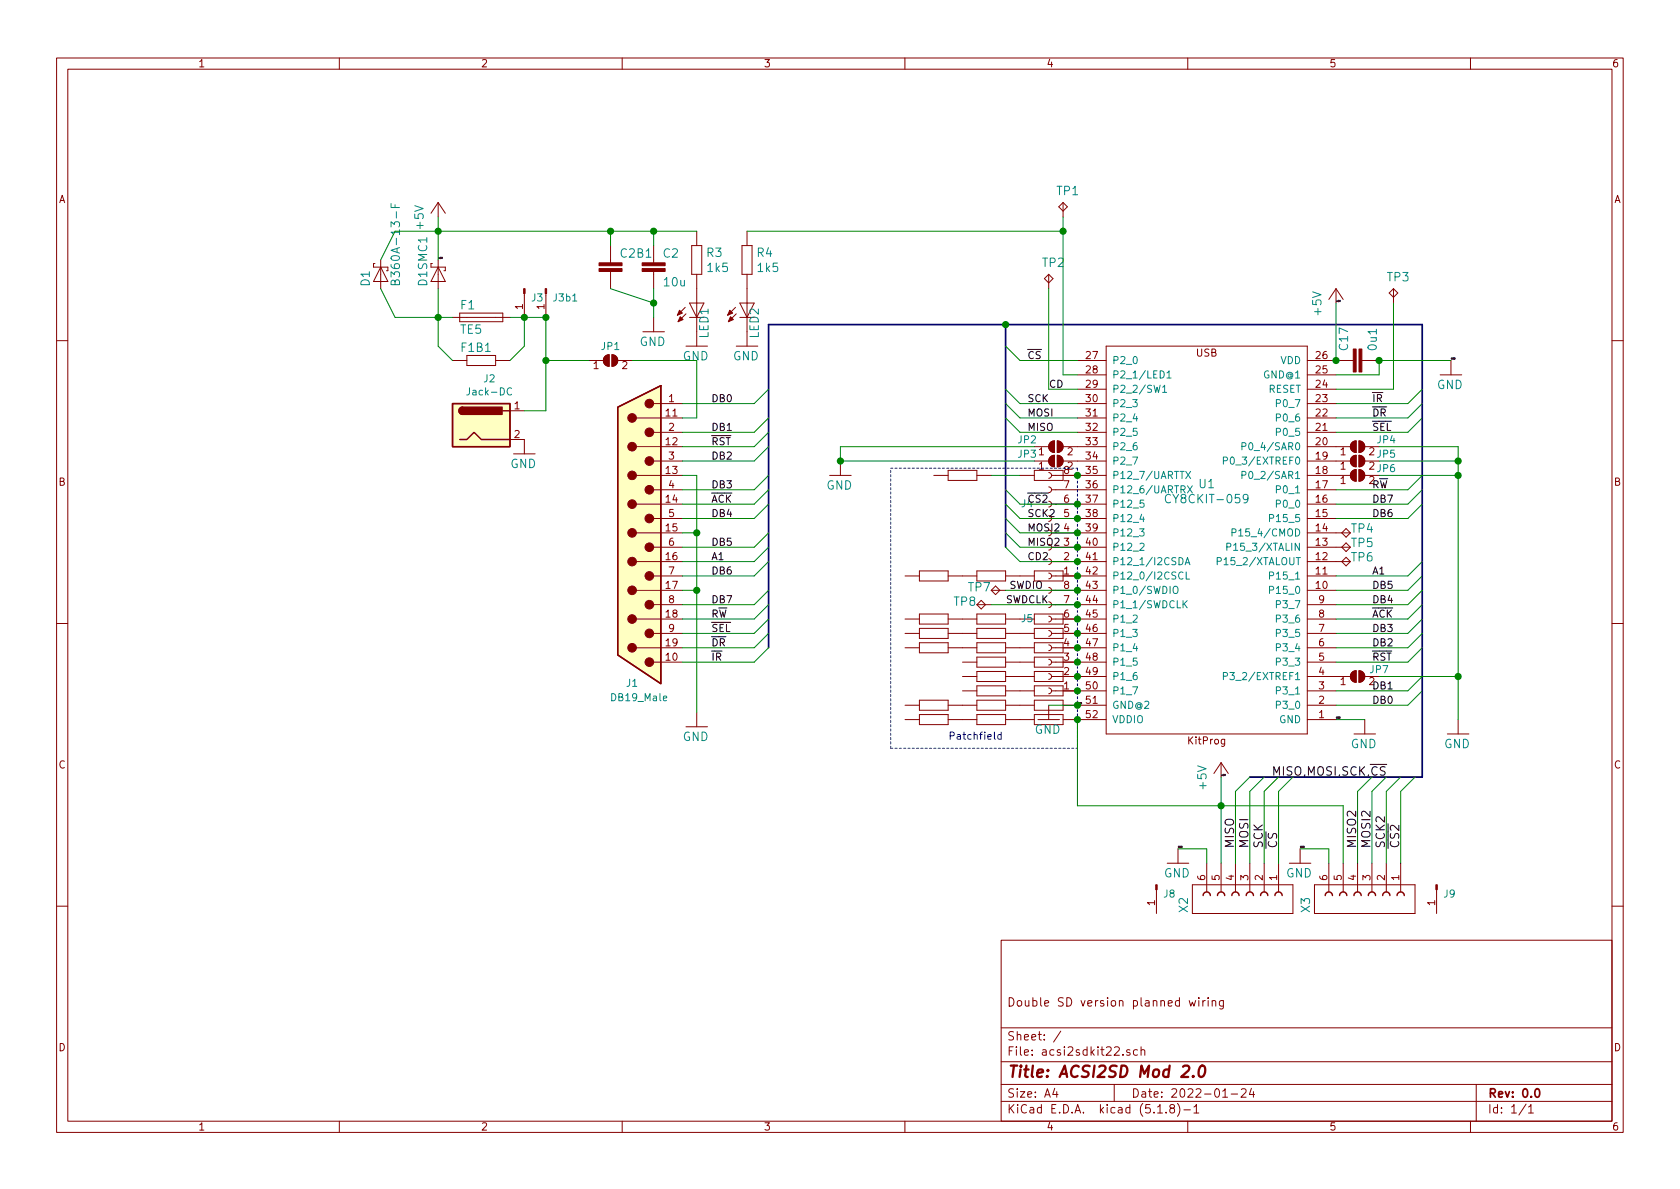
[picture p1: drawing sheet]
<svg xmlns="http://www.w3.org/2000/svg" width="297mm" height="210mm" viewBox="0 0 297 210" stroke-linecap="round" stroke-linejoin="round" font-family="sans-serif">
<g fill="none" stroke="#840000" stroke-width=".18">
<path d="M10 10.3h277v189.9h-277zM12 12.2h273v186.1h-273zM60 10.3v1.9M110 10.3v1.9M160 10.3v1.9M210 10.3v1.9M260 10.3v1.9M77.5 35.8v2.5M77.5 35.8l-1.3 1.9M77.5 35.8l1.2 1.9M187.2 36.6l.8-.8 .7 .8-.7 .7zM188 35.8v2.5"/>
<path d="M66.3 46.6h-.3v.6h2.6M67.3 47.2l1.3 2.6h-2.6zM67.3 46v5M68.3 47.9h.3M76.2 47.2h2.5v.7h-.2M76.2 46.6h.3M77.5 47.2l1.2 2.6h-2.5zM77.5 46v5M80 56.1h10.2M81.3 55.4h7.6v1.5h-7.6zM92.7 51.9v4.2M96.5 51.9v4.2"/>
<path d="M107.9 43.4v3.1M107.9 48v3M113.7 58.7h3.8M115.6 43.4v3.1M115.6 48v3M115.6 56.1v2.6M121.2 54.4l-1.4 1.3M121.3 55.5l-1.4 1.4M121.9 56.1h1.3M121.9 53.6h2.6l-1.3 2.5zM122.3 43.4h1.8v5.1h-1.8zM123.2 40.9v2.5"/>
<path d="M123.2 48.5v7.6M123.2 58.7v2.5M130 54.4l-1.3 1.3M130.2 55.5l-1.4 1.4M130.8 56.1h1.3M130.8 53.6h2.5l-1.2 2.5zM131.2 43.4h1.8v5.1h-1.8zM132.1 40.9v2.5M132.1 48.5v7.6M132.1 58.7v2.5M184.7 49.3l.7-.8 .8 .8-.8 .7zM185.4 48.5v2.5"/>
<path d="M236.2 51l-1.3 2M236.2 51l1.3 2M236.2 51v2.6M245.6 51.8l.8-.8 .7 .8-.7 .8zM246.4 51v2.6M10 60.2h2M80 63.7h2.5M82.5 62.9h5.1v1.7h-5.1zM87.6 63.7h2.6M90.2 77.7h2.5v2.6M90.2 72.6h2.5M104.1 63.7h2.6"/>
<path d="M107 63l.7-.3v2.1a1.02 1.02 0 0 1-1-.7 1.02 1.02 0 0 1 .3-1.1zM108.2 62.7a1.02 1.02 0 0 1 1 1 1.02 1.02 0 0 1-1 1.1zM109.2 63.7h2.6M112.5 79h8.1M112.5 73.9h8.1M115.6 76.4h5M115.6 71.4h5M121.3 61.2h3.8M130.2 61.2h3.8M182.9 79h2.5M185.8 78.2l.6-.2v2a1.02 1.02 0 0 1-.9-.7 1.02 1.02 0 0 1 .3-1.1zM186.9 78a1.02 1.02 0 0 1 1.1 1 1.02 1.02 0 0 1-1.1 1z"/>
<path d="M188 79h7.6M190.5 63.7h5.1M190.5 66.3h5.1M190.5 76.4h5.1M190.5 73.9h5.1M190.5 71.4h5.1M190.5 68.8h5.1M195.6 61.2h35.5v68.6h-35.5zM231.1 63.7h8.2M231.1 66.3h5.1M231.1 79h7.7M231.1 76.4h5.1"/>
<path d="M231.1 73.9h5.1M231.1 71.4h5.1M231.1 68.8h5.1M239 78.3l.4-.3h.4v2a1.03 1.03 0 0 1-.9-.6 1.03 1.03 0 0 1 .1-1.1zM240.3 78a1.02 1.02 0 0 1 1 1 1.02 1.02 0 0 1-1 1zM240.8 63.7h3M241.3 79h2.5M254.6 66.3h3.8M256.5 63.7v2.6M285 60.2h2M90.8 80.3h3.8M112.5 84.1h8.1"/>
<path d="M112.5 89.1h8.1M112.5 99.3h8.1M112.5 94.2h8.1M115.6 86.6h5M115.6 96.8h5M115.6 91.7h5M115.6 81.5h5M146.7 84.1h3.8M148.6 81.5v2.6M165.1 84.1h2.5M167.6 83.2h5.1v1.8h-5.1zM172.7 84.1h2.6"/>
<path d="M180.3 84.1h2.6M182.9 83.2h5.1v1.8h-5.1zM182.9 81.5h2.5M185.4 83.6l.4 .1 .1 .3-.1 .4-.4 .2M185.4 86.1l.4 .1 .1 .3-.1 .4-.4 .2M185.4 88.6l.4 .2 .1 .2-.1 .5-.4 .2M185.4 91.2l.4 .1 .1 .3-.1 .4-.4 .2M185.4 93.7l.4 .1 .1 .3-.1 .5-.4 .1M185.4 96.3l.4 .1 .1 .3-.1 .4-.4 .2M185.4 98.8l.4 .1 .1 .3-.1 .4-.4 .2M185.8 80.7l.6-.2v2a1.02 1.02 0 0 1-.9-.6 1.02 1.02 0 0 1 .3-1.2zM185.9 84.1h9.7"/>
<path d="M185.9 86.6h9.7M185.9 89.1h9.7M185.9 99.3h9.7M186.7 96.8h8.9M186.7 94.2h8.9M186.7 91.7h8.9M186.9 80.5a1.02 1.02 0 0 1 1.1 1 1.02 1.02 0 0 1-1.1 1zM188 81.5h7.6M231.1 84.1h7.7M231.1 86.6h5.1M231.1 89.1h5.1M231.1 99.3h7.7"/>
<path d="M231.1 96.8h7.7M231.1 94.2h7.7M231.1 91.7h5.1M231.1 81.5h7.7M237.2 94.2l.8-.7 .8 .7-.8 .8zM237.2 99.3l.8-.8 .8 .8-.8 .8zM237.2 96.8l.8-.8 .8 .8-.8 .7zM239 80.9l.4-.3 .4-.1v2a1.03 1.03 0 0 1-.9-.5 1.03 1.03 0 0 1 .1-1.1zM239 83.4l.4-.3h.4v2a1.03 1.03 0 0 1-.9-.6 1.03 1.03 0 0 1 .1-1.1zM240.3 80.5a1.02 1.02 0 0 1 1 1 1.02 1.02 0 0 1-1 1zM240.3 83.1a1.02 1.02 0 0 1 1 1 1.02 1.02 0 0 1-1 1zM241.3 84.1h2.5"/>
<path d="M241.3 81.5h2.5M10 110.3h2M112.5 114.5h8.1M112.5 109.5h8.1M112.5 104.4h8.1M115.6 117.1h5M115.6 112h5M115.6 101.8h5M115.6 106.9h5M160 114.5h2.6M160 112h2.6M160 109.5h2.6"/>
<path d="M160 101.8h2.6M162.6 101h5v1.7h-5zM162.6 108.6h5v1.8h-5zM162.6 111.1h5v1.8h-5zM162.6 113.7h5v1.7h-5zM167.6 114.5h5.1M167.6 112h5.1M167.6 109.5h5.1M167.6 101.8h5.1M170.2 119.6h2.5M170.2 117.1h2.5M172.7 101h5.1v1.7h-5.1z"/>
<path d="M172.7 108.6h5.1v1.8h-5.1zM172.7 111.1h5.1v1.8h-5.1zM172.7 113.7h5.1v1.7h-5.1zM172.7 116.2h5.1v1.8h-5.1zM172.7 118.7h5.1v1.8h-5.1zM172.7 106.9h2.6M173.5 106.2l.7 .7-.7 .8-.8-.8zM175.3 104.4h2.5M175.3 104.4l.7-.8 .8 .8-.8 .8zM177.8 114.5h5.1M177.8 119.6h5.1M177.8 117.1h5.1"/>
<path d="M177.8 112h5.1M177.8 109.5h2.5M177.8 101.8h5.1M182.9 113.7h5.1v1.7h-5.1zM182.9 118.7h5.1v1.8h-5.1zM182.9 116.2h5.1v1.8h-5.1zM182.9 111.1h5.1v1.8h-5.1zM182.9 108.6h5.1v1.8h-5.1M182.9 101h5.1v1.7h-5.1zM185.4 103.9l.4 .1 .1 .3-.1 .4-.4 .2M185.4 106.4l.4 .1 .1 .3-.1 .5-.4 .1M185.4 109l.4 .1 .1 .3-.1 .4-.4 .2"/>
<path d="M185.4 111.5l.4 .1 .1 .3-.1 .4-.4 .2M185.4 114l.4 .2 .1 .2-.1 .5-.4 .2M185.4 116.6l.4 .1 .1 .3-.1 .4-.4 .2M185.4 119.1l.4 .1 .1 .3-.1 .5-.4 .1M185.4 101.3l.4 .2 .1 .2-.1 .5-.4 .2M185.9 114.5h9.7M185.9 119.6h9.7M185.9 117.1h9.7M185.9 112h9.7M185.9 109.5h9.7M185.9 101.8h9.7M185.9 104.4h9.7"/>
<path d="M185.9 106.9h9.7M231.1 114.5h5.1M231.1 119.6h7.7M231.1 117.1h5.1M231.1 112h5.1M231.1 109.5h5.1M231.1 101.8h5.1M231.1 104.4h5.1M231.1 106.9h5.1M239 119l.4-.3 .4-.1v2a1.03 1.03 0 0 1-.9-.5 1.03 1.03 0 0 1 .1-1.1zM240.3 118.6a1.02 1.02 0 0 1 1 1 1.02 1.02 0 0 1-1 1zM241.3 119.6h2.5"/>
<path d="M285 110.3h2M121.3 128.5h3.8M123.2 126v2.5M160 124.7h2.6M160 127.2h2.6M162.6 123.8h5v1.8h-5zM162.6 126.4h5v1.7h-5zM167.6 124.7h5.1M167.6 127.2h5.1M170.2 122.2h2.5M172.7 121.3h5.1v1.8h-5.1zM172.7 123.8h5.1v1.8h-5.1z"/>
<path d="M172.7 126.4h5.1v1.7h-5.1zM177.8 124.7h5.1M177.8 122.2h5.1M177.8 127.2h5.1M182.9 123.8h5.1v1.8h-5.1zM182.9 121.3h5.1v1.8h-5.1zM182.9 126.4h5.1v1.7h-5.1zM183.5 127.2h3.8M185.4 121.7l.4 .1 .1 .3-.1 .4-.4 .2M185.4 124.7v2.5M185.9 122.2h9.7M188 124.7h7.6"/>
<path d="M188 127.2h7.6M215.9 134.9l-1.3 1.9M215.9 134.9l1.3 1.9M215.9 134.9v2.5M216.5 130.7v1l-.2 .3-.3-.1M216.5 130.8l-.3-.1-.3 .3 .1 .5h.5M231.1 124.7h5.1M231.1 122.2h5.1M231.1 127.2h5.1M239.4 129.8h3.8M241.3 127.2v2.6M255.9 129.8h3.8"/>
<path d="M257.8 127.2v2.6M204.5 157.3v4.2M206.4 152.6h3.8M208.3 150.1v2.5M210.8 156.5h17.8v5h-17.8zM213.4 152.6v5.1M215.9 152.6v5.1M218.4 152.6v5.1M221 152.6v5.1M223.5 152.6v5.1M226.1 152.6v5.1M228 152.6h3.8"/>
<path d="M229.9 150.1v2.5M232.4 156.5h17.8v5h-17.8zM234.9 152.6v5.1M237.5 152.6v5.1M240 152.6v5.1M242.6 152.6v5.1M245.1 152.6v5.1M247.6 152.6v5.1M254 157.3v4.2M10 160.2h2M177 166.3h108v32h-108zM210.3 176.9l.2 1 .3-.7 .3 .7 .3-1"/>
<path d="M212 176.4v.2M212 176.9v1M212.7 176.9v1M213.1 176.9l-.4 .3M213.6 176.4v.2M213.6 176.9v1M214.3 177.1l.2-.2 .4 .1 .1 .9M214.3 176.9v1M216.3 176.9v1.4l-.3 .1h-.3M216.3 177l-.4-.1-.3 .3 .1 .6 .2 .1 .4-.1M285 160.2h2M60 198.3v1.9"/>
<path d="M110 198.3v1.9M160 198.3v1.9M177 194.8h108M177 191.8h108M177 187.8h108M177 181.8h108M186.5 192.5l-.4 1h1M186.8 193v1M187.6 182.3l-1.3 2M197 191.8v3M198.6 186.5v.1M199.8 185.7a.37 .37 0 0 0-.6 .1l.1 .2 .5 .2v.1l-.2 .3-.4-.1"/>
<path d="M201.1 185.7l-.4-.1-.3 .3 .1 .6 .2 .1 .4-.1M201.8 185.7a.37 .37 0 0 1 .6 .1v.8M201.8 185.1v1.5M204.7 196.8h.8M206.2 196.7v.1M207.1 196l-.3-.3 .2-.3a.48 .48 0 0 1 .6 .1l-.1 .4a.52 .52 0 0 0-.6 .2 .52 .52 0 0 0 .1 .6l.4 .1 .2-.1 .1-.4-.3-.3M208.2 195.1a1.71 1.71 0 0 1 0 2.3M209.3 196.3h1.2M210 198.3v1.9M211.1 195.8l.4-.5v1.5M211.1 196.8h.9M216.2 194h.8"/>
<path d="M217.7 193.5h1.1M219.5 192.7l.2-.2h.3l.3 .2v.3v.2l-.9 .8h.9M221.3 192.5l-.4 1h.9M221.6 193v1M260 198.3v1.9M261 191.8v6.5M269.8 195.2l-1.2 2M270.3 195.8l.4-.5v1.5M270.3 196.8h.8"/>
</g>
<path d="M271.5 192.7l.2-.2a.81 .81 0 0 1 .6 .6 .81 .81 0 0 1-.3 .8l-.1 .1a.79 .79 0 0 1-.4-1.3z" fill="none" stroke="#840000" stroke-width=".3"/>
<path d="M209.2 188.6l.3-.2h.5l.2 .2 .1 .4-.2 .3-1.3 1.1h1.3M211 190.3l-.1 .1v-.1h.1l-.1 .1M212.2 188.6a.45 .45 0 0 1 .5-.2 .45 .45 0 0 1 .4 .4 1.15 1.15 0 0 1-.8 1.6l-.2-.1a1.55 1.55 0 0 1 .1-1.7z" fill="none" stroke="#840000" stroke-width=".41"/>
<g fill="#840000" stroke="#840000" stroke-width=".18">
<path d="M129 54.9l.5 .5-.8 .3z"/>
<path d="M129.2 56l.5 .5-.9 .4z"/>
<path d="M105.9 47.5h4.1v.5h-4.1z"/>
<path d="M105.9 46.5h4.1v.5h-4.1z"/>
<path d="M113.5 47.5h4.1v.5h-4.1z"/>
<path d="M113.5 46.5h4.1v.5h-4.1z"/>
<path d="M240.3 61.7h.5v4.1h-.5z"/>
<path d="M239.3 61.7h.5v4.1h-.5z"/>
<path d="M239 78.3l.4-.3h.4v2a1.03 1.03 0 0 1-.9-.6 1.03 1.03 0 0 1 .1-1.1z"/>
<path d="M240.3 78a1.02 1.02 0 0 1 1 1 1.02 1.02 0 0 1-1 1z"/>
<path d="M185.8 78.2l.6-.2v2a1.02 1.02 0 0 1-.9-.7 1.02 1.02 0 0 1 .3-1.1z"/>
<path d="M186.9 78a1.02 1.02 0 0 1 1.1 1 1.02 1.02 0 0 1-1.1 1z"/>
<path d="M92.6 51h.2v.9h-.2z"/>
<path d="M253.9 156.5h.2v.8h-.2z"/>
<path d="M204.3 156.5h.3v.8h-.3z"/>
<path d="M107 63l.7-.3v2.1a1.02 1.02 0 0 1-1-.7 1.02 1.02 0 0 1 .3-1.1z"/>
<path d="M108.2 62.7a1.02 1.02 0 0 1 1 1 1.02 1.02 0 0 1-1 1.1z"/>
<path d="M185.8 80.7l.6-.2v2a1.02 1.02 0 0 1-.9-.6 1.02 1.02 0 0 1 .3-1.2z"/>
<path d="M186.9 80.5a1.02 1.02 0 0 1 1.1 1 1.02 1.02 0 0 1-1.1 1z"/>
<path d="M120.1 54.9l.5 .5-.8 .3z"/>
<path d="M120.3 56l.5 .5-.9 .4z"/>
<path d="M239 80.9l.4-.3 .4-.1v2a1.03 1.03 0 0 1-.9-.5 1.03 1.03 0 0 1 .1-1.1z"/>
<path d="M240.3 80.5a1.02 1.02 0 0 1 1 1 1.02 1.02 0 0 1-1 1z"/>
<path d="M96.4 51h.2v.9h-.2z"/>
<path d="M239 119l.4-.3 .4-.1v2a1.03 1.03 0 0 1-.9-.5 1.03 1.03 0 0 1 .1-1.1z"/>
<path d="M240.3 118.6a1.02 1.02 0 0 1 1 1 1.02 1.02 0 0 1-1 1z"/>
<path d="M239 83.4l.4-.3h.4v2a1.03 1.03 0 0 1-.9-.6 1.03 1.03 0 0 1 .1-1.1z"/>
<path d="M240.3 83.1a1.02 1.02 0 0 1 1 1 1.02 1.02 0 0 1-1 1z"/>
<circle cx="114.8" cy="71.4" r=".76"/>
<circle cx="114.8" cy="76.4" r=".76"/>
<circle cx="114.8" cy="81.5" r=".76"/>
<circle cx="114.8" cy="86.6" r=".76"/>
<circle cx="114.8" cy="91.7" r=".76"/>
<circle cx="114.8" cy="96.8" r=".76"/>
<circle cx="114.8" cy="101.8" r=".76"/>
<circle cx="114.8" cy="106.9" r=".76"/>
<circle cx="114.8" cy="112" r=".76"/>
<circle cx="114.8" cy="117.1" r=".76"/>
<circle cx="111.8" cy="73.9" r=".76"/>
<circle cx="111.8" cy="79" r=".76"/>
<circle cx="111.8" cy="84.1" r=".76"/>
<circle cx="111.8" cy="89.1" r=".76"/>
<circle cx="111.8" cy="94.2" r=".76"/>
<circle cx="111.8" cy="99.3" r=".76"/>
<circle cx="111.8" cy="104.4" r=".76"/>
<circle cx="111.8" cy="109.5" r=".76"/>
<circle cx="111.8" cy="114.5" r=".76"/>
</g>
<g fill="none" stroke="#008484" stroke-width=".18">
<path d="M69.1 36v.7h1.5M69.8 36.2v.5M69.8 49.8a.4 .4 0 0 1 .4-.3 .4 .4 0 0 1 .4 .3v.5h-1.5v-.5l.2-.2h.4l.1 .2v.5M90.4 68.7a.6 .6 0 0 0-.8 .4 .6 .6 0 0 0 .6 .7l.2-.1M205.6 68.5l.3-.4v1.3M205.6 69.4h.7M206.3 65.9l.4-.3v1.2M206.3 66.8h.8M219.6 78.9l.6-.1v-.4l-.1-.1h-.5v1.2M201.5 93.5h.8l-.4 .5 .3 .1v.6l-.2 .1-.5-.1M201.5 96.2l.5-.1 .2 .1 .1 .2-.1 .2-.7 .7h.8M201.9 90.9l-.4 .9h.8"/>
<path d="M202.2 88.4h-.6l-.1 .6 .3-.1 .4 .1v.6l-.2 .1-.5-.1M207 87.6a.59 .59 0 0 0-.8 0 .59 .59 0 0 0-.2 .7 .56 .56 0 0 0 .3 .5 .56 .56 0 0 0 .7 0M209.5 99.9l.5-1.3 .4 1.3M209.7 83.4l.8 1.2M209.7 99.5h.6M210 85.9l.8 1.3M210.5 83.4l-.8 1.2M210.8 85.9l-.8 1.3M215.2 99.3l.6-.1 .2-.2-.1-.3-.2-.1h-.5v1.3M216.3 81.5l.6-.1 .1-.2v-.3l-.2-.1h-.5v1.3M216.9 96.7h.6l.1-.5-.2-.1h-.5v1.2M217.8 94.2l.7-.1v-.5l-.2-.1h-.5v1.3"/>
<path d="M219.6 84l.6-.1v-.4l-.1-.1h-.5v1.2M220.6 88.1v.1a.48 .48 0 0 1-.7 .1l-.1-.2 .1-.6a.48 .48 0 0 1 .7 .1 1.27 1.27 0 0 1-.2 1.2l-.5 .1M224.5 91.6l.6-.1v-.4l-.1-.1h-.5v1.2M207.5 103.9l.2-.2a.45 .45 0 0 1 .6 .4v.4l-.2 .4h-.5a1 1 0 0 1-.1-1zM209.2 101.3a.6 .6 0 0 0-.9 .4 .6 .6 0 0 0 .6 .7l.3-.1M209.4 106.8l.5 .7M209.7 101.1v1.3h.6M209.9 106.2l-.7 .8M216.3 119.6l.6-.1 .1-.2v-.3l-.2-.1h-.5v1.3M224.5 104.3l.6-.1v-.4l-.1-.1h-.5v1.2M224.5 101.8l.6-.1v-.4l-.1-.2h-.5v1.3"/>
</g>
<g fill="none" stroke="#840000" stroke-width=".25">
<path d="M80 71.4h10.2v7.6h-10.2zM81.3 77.7h1.2l1.3-1.3 1.3 1.3h5.1M81.8 72a.63 .63 0 0 0-.6 .6 .63 .63 0 0 0 .6 .7M88.9 72.6h1.3M109.2 72l7.6-3.8v52.7l-7.6-5.1zM212.7 158.4a.63 .63 0 0 1 .7-.7 .63 .63 0 0 1 .6 .7M215.3 158.4a.63 .63 0 0 1 .6-.7 .63 .63 0 0 1 .6 .7M217.8 158.4a.63 .63 0 0 1 .6-.7 .63 .63 0 0 1 .7 .7M220.3 158.4a.63 .63 0 0 1 .7-.7 .63 .63 0 0 1 .6 .7M222.9 158.4a.63 .63 0 0 1 .6-.7 .63 .63 0 0 1 .7 .7M225.4 158.4a.63 .63 0 0 1 .7-.7 .63 .63 0 0 1 .6 .7M234.3 158.4a.63 .63 0 0 1 .6-.7 .63 .63 0 0 1 .7 .7"/>
<path d="M236.9 158.4a.63 .63 0 0 1 .6-.7 .63 .63 0 0 1 .6 .7M239.4 158.4a.63 .63 0 0 1 .6-.7 .63 .63 0 0 1 .7 .7M241.9 158.4a.63 .63 0 0 1 .7-.7 .63 .63 0 0 1 .6 .7M244.5 158.4a.63 .63 0 0 1 .6-.7 .63 .63 0 0 1 .6 .7M247 158.4a.63 .63 0 0 1 .6-.7 .63 .63 0 0 1 .7 .7"/>
</g>
<g fill="#ffffc2" stroke="#ffffc2" stroke-width=".18">
<path d="M80 71.4h10.2v7.6h-10.2z"/>
<path d="M109.2 72l7.6-3.8v52.7l-7.6-5.1z"/>
</g>
<g fill="#840000" stroke="#840000" stroke-width=".25">
<path d="M81.3 72.2l.5-.2v1.3a.64 .64 0 0 1-.6-.4 .64 .64 0 0 1 .1-.7z"/>
<path d="M81.8 72h7v1.3h-7z"/>
</g>
<path d="M157.5 82.8h33M190.5 82.8v49.5M157.5 132.3h33M157.5 132.3v-49.5" fill="none" stroke="#0000c2" stroke-width=".18" stroke-dasharray=".4 .4"/>
<path d="M177.8 57.4v39.4M135.9 114.5v-57.1h115.6v80h-30.5" fill="none" stroke="#000084" stroke-width=".3"/>
<g fill="none" stroke="#008400" stroke-width=".18">
<path d="M77.5 38.3v7.7M188 38.3v28h2.5M67.3 51l2.5 5.1h10.2M77.5 51v10.2l2.5 2.5M90.2 56.1h6.3v16.5h-3.8M92.7 56.1v5.1l-2.5 2.5M107.9 51l7.7 2.6M107.9 40.9v2.5M115.6 40.9v2.5M115.6 51v5.1M123.2 40.9h-53.4l-2.5 5.1M132.1 40.9h55.9"/>
<path d="M185.4 51v17.8h5.1M236.2 53.6v10.1M246.4 53.6v15.2h-10.2M96.5 63.7h7.6M111.8 63.7h11.4v10.2h-2.6M135.9 76.4l-2.6 2.6h-12.7M135.9 79l-2.6 2.5h-12.7M135.9 68.8l-2.6 2.6h-12.7M135.9 73.9l-2.6 2.5h-12.7M177.8 61.2l2.5 2.5h10.2M177.8 68.8l2.5 2.6h10.2M177.8 71.4l2.5 2.5h10.2"/>
<path d="M177.8 73.9l2.5 2.5h10.2M182.9 79h-34.3v2.5h34.3M243.8 79h14v48.2M251.5 68.8l-2.6 2.6h-12.7M251.5 71.4l-2.6 2.5h-12.7M251.5 73.9l-2.6 2.5h-12.7M256.5 63.7h-12.7v2.6h-7.6M120.6 84.1h2.6v41.9M120.6 94.2h2.6M135.9 96.8l-2.6 2.5h-12.7M135.9 86.6l-2.6 2.5h-12.7M135.9 94.2l-2.6 2.6h-12.7"/>
<path d="M135.9 89.1l-2.6 2.6h-12.7M135.9 84.1l-2.6 2.5h-12.7M135.9 99.3l-2.6 2.5h-12.7M175.3 84.1h5M177.8 96.8l2.5 2.5h10.2M177.8 86.6l2.5 2.5h10.2M177.8 94.2l2.5 2.6h10.2M177.8 89.1l2.5 2.6h10.2M177.8 91.7l2.5 2.5h10.2M243.8 84.1h14M243.8 81.5h14M251.5 86.6l-2.6 2.5h-12.7"/>
<path d="M251.5 89.1l-2.6 2.6h-12.7M251.5 84.1l-2.6 2.5h-12.7M251.5 99.3l-2.6 2.5h-12.7M120.6 104.4h2.6M135.9 109.5l-2.6 2.5h-12.7M135.9 112l-2.6 2.5h-12.7M135.9 114.5l-2.6 2.6h-12.7M135.9 106.9l-2.6 2.6h-12.7M135.9 104.4l-2.6 2.5h-12.7M175.3 106.9h15.2M177.8 104.4h12.7M243.8 119.6h14"/>
<path d="M251.5 109.5l-2.6 2.5h-12.7M251.5 112l-2.6 2.5h-12.7M251.5 114.5l-2.6 2.6h-12.7M251.5 119.6l-2.6 2.6h-12.7M251.5 101.8l-2.6 2.6h-12.7M251.5 106.9l-2.6 2.6h-12.7M251.5 104.4l-2.6 2.5h-12.7M185.4 124.7h5.1M190.5 127.2v15.3h47v10.1M215.9 137.4v15.2M221 137.4l-2.6 2.5v12.7M223.5 137.4l-2.5 2.5v12.7"/>
<path d="M226.1 137.4l-2.6 2.5v12.7M228.6 137.4l-2.5 2.5v12.7M236.2 127.2h5.1M242.6 137.4l-2.6 2.5v12.7M245.1 137.4l-2.5 2.5v12.7M247.6 137.4l-2.5 2.5v12.7M250.2 137.4l-2.6 2.5v12.7M251.5 122.2l-2.6 2.5h-12.7M208.3 150.1h5.1v2.5M229.9 150.1h5v2.5"/>
</g>
<path d="M78.1 45.5l.1 .2v-.2M236.8 53.1l.1 .3 .1-.3M216.5 136.9l.1 .3 .1-.3M243.8 135.2h1.4" fill="none" stroke="#000" stroke-width=".18"/>
<path d="M175.8 129.5v1.1l.2 .1M177 129.9h-.3l-.3 .2 .1 .6h.5M177 129.5v1.2" fill="none" stroke="#0000c2" stroke-width=".18"/>
<g fill="#008400" stroke="#008400" stroke-width=".25">
<circle cx="190.5" cy="84.1" r=".51"/>
<circle cx="190.5" cy="89.1" r=".51"/>
<circle cx="96.5" cy="63.7" r=".51"/>
<circle cx="190.5" cy="117.1" r=".51"/>
<circle cx="190.5" cy="91.7" r=".51"/>
<circle cx="190.5" cy="94.2" r=".51"/>
<circle cx="115.6" cy="53.6" r=".51"/>
<circle cx="190.5" cy="114.5" r=".51"/>
<circle cx="188" cy="40.9" r=".51"/>
<circle cx="190.5" cy="127.2" r=".51"/>
<circle cx="243.8" cy="63.7" r=".51"/>
<circle cx="190.5" cy="96.8" r=".51"/>
<circle cx="190.5" cy="99.3" r=".51"/>
<circle cx="190.5" cy="101.8" r=".51"/>
<circle cx="190.5" cy="119.6" r=".51"/>
<circle cx="115.6" cy="40.9" r=".51"/>
<circle cx="190.5" cy="122.2" r=".51"/>
<circle cx="190.5" cy="124.7" r=".51"/>
<circle cx="108" cy="40.9" r=".51"/>
<circle cx="215.9" cy="142.5" r=".51"/>
<circle cx="257.8" cy="81.5" r=".51"/>
<circle cx="92.7" cy="56.1" r=".51"/>
<circle cx="257.8" cy="84.1" r=".51"/>
<circle cx="96.5" cy="56.1" r=".51"/>
<circle cx="77.5" cy="40.9" r=".51"/>
<circle cx="257.8" cy="119.6" r=".51"/>
<circle cx="123.2" cy="104.4" r=".51"/>
<circle cx="190.5" cy="112" r=".51"/>
<circle cx="77.5" cy="56.1" r=".51"/>
<circle cx="236.2" cy="63.7" r=".51"/>
<circle cx="177.8" cy="57.4" r=".51"/>
<circle cx="148.6" cy="81.5" r=".51"/>
<circle cx="123.2" cy="94.2" r=".51"/>
<circle cx="190.5" cy="106.9" r=".51"/>
<circle cx="190.5" cy="104.4" r=".51"/>
<circle cx="190.5" cy="109.5" r=".51"/>
</g>
<text font-size="2.8" fill="#840000" x="178" y="190.5">Title: ACSI2SD Mod 2.0</text>
<g font-size="2.1" fill="#008484">
<text x="186.9" y="34.5">TP1</text>
<text x="74.9" y="40.4" transform="rotate(-90 74.9 40.4)">+5V</text>
<text x="109.8" y="45.6">C2B1</text>
<text x="117.3" y="45.6">C2</text>
<text x="125" y="45.4">R3</text>
<text x="133.9" y="45.4">R4</text>
<text x="184.4" y="47.2">TP2</text>
<text x="65.4" y="50.6" transform="rotate(-90 65.4 50.6)">D1</text>
<text x="70.7" y="49" transform="rotate(-90 70.7 49)">B360A-13-F</text>
<text x="75.5" y="50.4" transform="rotate(-90 75.5 50.4)">D1SMC1</text>
<text x="117.5" y="50.6">10u</text>
<text x="125.2" y="48.1">1k5</text>
<text x="134.1" y="48.1">1k5</text>
<text x="245.3" y="49.8">TP3</text>
<text x="81.4" y="59">TE5</text>
<text x="81.5" y="54.7">F1</text>
<text x="125.3" y="59.8" transform="rotate(-90 125.3 59.8)">LED1</text>
<text x="134.2" y="59.8" transform="rotate(-90 134.2 59.8)">LED2</text>
<text x="233.7" y="55.6" transform="rotate(-90 233.7 55.6)">+5V</text>
<text x="81.6" y="62.2">F1B1</text>
<text x="113.1" y="61.2">GND</text>
<text x="120.7" y="63.7">GND</text>
<text x="129.6" y="63.7">GND</text>
<text x="238.4" y="61.9" transform="rotate(-90 238.4 61.9)">C17</text>
<text x="243.4" y="61.8" transform="rotate(-90 243.4 61.8)">0u1</text>
<text x="254.1" y="68.8">GND</text>
<text x="90.2" y="82.8">GND</text>
<text x="146.1" y="86.6">GND</text>
<text x="206.8" y="89">CY8CKIT-059</text>
<text x="212" y="86.3">U1</text>
<text x="239" y="94.2">TP4</text>
<text x="239" y="99.3">TP6</text>
<text x="239" y="96.7">TP5</text>
<text x="168.7" y="107.1">TP8</text>
<text x="171.2" y="104.6">TP7</text>
<text x="120.7" y="131">GND</text>
<text x="182.9" y="129.8">GND</text>
<text x="238.8" y="132.3">GND</text>
<text x="255.3" y="132.3">GND</text>
<text x="213.3" y="139.5" transform="rotate(-90 213.3 139.5)">+5V</text>
<text x="205.8" y="155.2">GND</text>
<text x="227.4" y="155.2">GND</text>
<text x="210" y="161.3" transform="rotate(-90 210 161.3)">X2</text>
<text x="231.6" y="161.3" transform="rotate(-90 231.6 161.3)">X3</text>
</g>
<g font-size="2.1">
<text x="224.8" y="137.2">MISO,MOSI,SCK,CS</text>
<text x="218.2" y="150.1" transform="rotate(-90 218.2 150.1)">MISO</text>
<text x="220.7" y="150.1" transform="rotate(-90 220.7 150.1)">MOSI</text>
<text x="223.3" y="150.1" transform="rotate(-90 223.3 150.1)">SCK</text>
<text x="225.8" y="150.1" transform="rotate(-90 225.8 150.1)">CS</text>
<text x="239.8" y="150.1" transform="rotate(-90 239.8 150.1)">MISO2</text>
<text x="242.3" y="150.1" transform="rotate(-90 242.3 150.1)">MOSI2</text>
<text x="244.9" y="150.1" transform="rotate(-90 244.9 150.1)">SCK2</text>
<text x="247.4" y="150.1" transform="rotate(-90 247.4 150.1)">CS2</text>
</g>
<g font-size="2.1" fill="#840000">
<text x="178" y="178">Double SD version planned wiring</text>
<text x="178" y="184">Sheet: /</text>
<text x="178" y="186.7">File: acsi2sdkit22.sch</text>
<text x="178" y="196.9">KiCad E.D.A. kicad (5.1.8)-1</text>
<text x="178" y="194.1">Size: A4</text>
<text x="200" y="194.1">Date: 2022-01-24</text>
<text x="263" y="194.1">Rev: 0.0</text>
<text x="263" y="196.9">Id: 1/1</text>
</g>
<g font-size="1.8" fill="#840000">
<text x="35" y="11.9">1</text>
<text x="85" y="11.9">2</text>
<text x="135" y="11.9">3</text>
<text x="185" y="11.9">4</text>
<text x="235" y="11.9">5</text>
<text x="285" y="11.9">6</text>
<text x="10.4" y="35.9">A</text>
<text x="285.4" y="35.9">A</text>
<text x="92.5" y="54.7" transform="rotate(-90 92.5 54.7)">1</text>
<text x="96.3" y="54.7" transform="rotate(-90 96.3 54.7)">1</text>
<text x="104.9" y="65.3">1</text>
<text x="110" y="65.3">2</text>
<text x="192.1" y="63.5">27</text>
<text x="211.5" y="63.1">USB</text>
<text x="232.7" y="63.5">26</text>
<text x="118.3" y="71.1">1</text>
<text x="192.1" y="66">28</text>
<text x="192.1" y="68.6">29</text>
<text x="192.1" y="71.1">30</text>
<text x="232.7" y="71.1">23</text>
<text x="232.7" y="68.6">24</text>
<text x="232.7" y="66">25</text>
<text x="91" y="72.4">1</text>
<text x="91" y="77.5">2</text>
<text x="117.8" y="73.7">11</text>
<text x="118.3" y="76.2">2</text>
<text x="192.1" y="73.7">31</text>
<text x="192.1" y="76.2">32</text>
<text x="232.7" y="76.2">21</text>
<text x="232.7" y="73.7">22</text>
<text x="117.8" y="78.7">12</text>
<text x="117.8" y="83.8">13</text>
<text x="118.3" y="81.3">3</text>
<text x="183.7" y="80.5">1</text>
<text x="183.7" y="83.1">1</text>
<text x="188.1" y="83.8">8</text>
<text x="188.7" y="80.5">2</text>
<text x="188.7" y="83.1">2</text>
<text x="192.1" y="78.7">33</text>
<text x="192.1" y="81.3">34</text>
<text x="192.1" y="83.8">35</text>
<text x="232.7" y="83.8">18</text>
<text x="232.7" y="81.3">19</text>
<text x="232.7" y="78.7">20</text>
<text x="237" y="80.5">1</text>
<text x="237" y="83.1">1</text>
<text x="10.4" y="85.9">B</text>
<text x="117.8" y="88.9">14</text>
<text x="118.3" y="86.4">4</text>
<text x="188.1" y="88.9">6</text>
<text x="188.1" y="86.4">7</text>
<text x="192.1" y="86.4">36</text>
<text x="192.1" y="88.9">37</text>
<text x="232.7" y="88.9">16</text>
<text x="232.7" y="86.4">17</text>
<text x="237" y="85.6">1</text>
<text x="242.1" y="85.6">2</text>
<text x="285.4" y="85.9">B</text>
<text x="117.8" y="94">15</text>
<text x="118.3" y="91.4">5</text>
<text x="188.1" y="94">4</text>
<text x="188.1" y="91.4">5</text>
<text x="192.1" y="91.4">38</text>
<text x="192.1" y="94">39</text>
<text x="232.7" y="94">14</text>
<text x="232.7" y="91.4">15</text>
<text x="117.8" y="99.1">16</text>
<text x="118.3" y="96.5">6</text>
<text x="118.3" y="101.6">7</text>
<text x="188.1" y="101.6">1</text>
<text x="188.1" y="99.1">2</text>
<text x="188.1" y="96.5">3</text>
<text x="192.1" y="96.5">40</text>
<text x="192.1" y="99.1">41</text>
<text x="192.1" y="101.6">42</text>
<text x="232.7" y="101.6">11</text>
<text x="232.7" y="99.1">12</text>
<text x="232.7" y="96.5">13</text>
<text x="117.8" y="104.1">17</text>
<text x="118.3" y="106.7">8</text>
<text x="188.1" y="106.7">7</text>
<text x="188.1" y="104.1">8</text>
<text x="192.1" y="104.1">43</text>
<text x="192.1" y="106.7">44</text>
<text x="232.7" y="104.1">10</text>
<text x="233.2" y="106.7">9</text>
<text x="117.8" y="109.2">18</text>
<text x="118.3" y="111.8">9</text>
<text x="188.1" y="111.8">5</text>
<text x="188.1" y="109.2">6</text>
<text x="192.1" y="109.2">45</text>
<text x="192.1" y="111.8">46</text>
<text x="233.2" y="111.8">7</text>
<text x="233.2" y="109.2">8</text>
<text x="117.8" y="116.8">10</text>
<text x="117.8" y="114.3">19</text>
<text x="188.1" y="119.4">2</text>
<text x="188.1" y="116.8">3</text>
<text x="188.1" y="114.3">4</text>
<text x="192.1" y="114.3">47</text>
<text x="192.1" y="116.8">48</text>
<text x="192.1" y="119.4">49</text>
<text x="233.2" y="119.4">4</text>
<text x="233.2" y="116.8">5</text>
<text x="233.2" y="114.3">6</text>
<text x="188.1" y="121.9">1</text>
<text x="192.1" y="121.9">50</text>
<text x="192.1" y="124.5">51</text>
<text x="233.2" y="124.5">2</text>
<text x="233.2" y="121.9">3</text>
<text x="237" y="121.2">1</text>
<text x="242.1" y="121.2">2</text>
<text x="192.1" y="127">52</text>
<text x="210.2" y="131.6">KitProg</text>
<text x="233.2" y="127">1</text>
<text x="10.4" y="135.9">C</text>
<text x="285.4" y="135.9">C</text>
<text x="213.1" y="155.7" transform="rotate(-90 213.1 155.7)">6</text>
<text x="215.6" y="155.7" transform="rotate(-90 215.6 155.7)">5</text>
<text x="218.2" y="155.7" transform="rotate(-90 218.2 155.7)">4</text>
<text x="220.7" y="155.7" transform="rotate(-90 220.7 155.7)">3</text>
<text x="223.3" y="155.7" transform="rotate(-90 223.3 155.7)">2</text>
<text x="225.8" y="155.7" transform="rotate(-90 225.8 155.7)">1</text>
<text x="234.7" y="155.7" transform="rotate(-90 234.7 155.7)">6</text>
<text x="237.2" y="155.7" transform="rotate(-90 237.2 155.7)">5</text>
<text x="239.8" y="155.7" transform="rotate(-90 239.8 155.7)">4</text>
<text x="242.3" y="155.7" transform="rotate(-90 242.3 155.7)">3</text>
<text x="244.9" y="155.7" transform="rotate(-90 244.9 155.7)">2</text>
<text x="247.4" y="155.7" transform="rotate(-90 247.4 155.7)">1</text>
<text x="204.2" y="160.1" transform="rotate(-90 204.2 160.1)">1</text>
<text x="253.7" y="160.1" transform="rotate(-90 253.7 160.1)">1</text>
<text x="10.4" y="185.9">D</text>
<text x="285.4" y="185.9">D</text>
<text x="35" y="199.9">1</text>
<text x="85" y="199.9">2</text>
<text x="135" y="199.9">3</text>
<text x="185" y="199.9">4</text>
<text x="235" y="199.9">5</text>
<text x="285" y="199.9">6</text>
</g>
<g font-size="1.8" fill="#008484">
<text x="94" y="53.3">J3</text>
<text x="98" y="53.3">J3b1</text>
<text x="106.4" y="61.9">JP1</text>
<text x="196.6" y="64.4">P2_0</text>
<text x="226.4" y="64.4">VDD</text>
<text x="83" y="69.9">Jack-DC</text>
<text x="85.6" y="67.6">J2</text>
<text x="196.6" y="66.9">P2_1/LED1</text>
<text x="196.6" y="69.5">P2_2/SW1</text>
<text x="223.5" y="66.9">GND@1</text>
<text x="224.2" y="69.5">RESET</text>
<text x="196.6" y="72">P2_3</text>
<text x="196.6" y="74.5">P2_4</text>
<text x="196.6" y="77.1">P2_5</text>
<text x="226" y="77.1">P0_5</text>
<text x="226" y="74.5">P0_6</text>
<text x="226" y="72">P0_7</text>
<text x="180" y="78.4">JP2</text>
<text x="180" y="80.9">JP3</text>
<text x="196.6" y="79.6">P2_6</text>
<text x="196.6" y="82.2">P2_7</text>
<text x="217.6" y="82.2">P0_3/EXTREF0</text>
<text x="220.8" y="79.6">P0_4/SAR0</text>
<text x="242.1" y="80.5">2 JP5</text>
<text x="242.1" y="83.1">2 JP6</text>
<text x="243.5" y="78.4">JP4</text>
<text x="180.6" y="89.7">J4</text>
<text x="196.6" y="84.7">P12_7/UARTTX</text>
<text x="196.6" y="87.2">P12_6/UARTRX</text>
<text x="196.6" y="89.8">P12_5</text>
<text x="220.8" y="84.7">P0_2/SAR1</text>
<text x="226" y="89.8">P0_0</text>
<text x="226" y="87.2">P0_1</text>
<text x="196.6" y="92.3">P12_4</text>
<text x="196.6" y="94.9">P12_3</text>
<text x="219.1" y="94.9">P15_4/CMOD</text>
<text x="225" y="92.3">P15_5</text>
<text x="196.6" y="97.4">P12_2</text>
<text x="196.6" y="99.9">P12_1/I2CSDA</text>
<text x="216.2" y="99.9">P15_2/XTALOUT</text>
<text x="218.1" y="97.4">P15_3/XTALIN</text>
<text x="196.6" y="102.5">P12_0/I2CSCL</text>
<text x="196.6" y="105">P1_0/SWDIO</text>
<text x="196.6" y="107.6">P1_1/SWDCLK</text>
<text x="225" y="105">P15_0</text>
<text x="225" y="102.5">P15_1</text>
<text x="226" y="107.6">P3_7</text>
<text x="180.6" y="110">J5</text>
<text x="196.6" y="110.1">P1_2</text>
<text x="196.6" y="112.6">P1_3</text>
<text x="226" y="112.6">P3_5</text>
<text x="226" y="110.1">P3_6</text>
<text x="196.6" y="115.2">P1_4</text>
<text x="196.6" y="117.7">P1_5</text>
<text x="226" y="117.7">P3_3</text>
<text x="226" y="115.2">P3_4</text>
<text x="242.3" y="119">JP7</text>
<text x="108.3" y="124">DB19_Male</text>
<text x="110.8" y="121.5">J1</text>
<text x="196.6" y="120.3">P1_6</text>
<text x="196.6" y="122.8">P1_7</text>
<text x="196.6" y="125.3">GND@2</text>
<text x="217.6" y="120.3">P3_2/EXTREF1</text>
<text x="226" y="125.3">P3_0</text>
<text x="226" y="122.8">P3_1</text>
<text x="196.6" y="127.9">VDDIO</text>
<text x="226.2" y="127.9">GND</text>
<text x="205.8" y="158.7">J8</text>
<text x="255.3" y="158.7">J9</text>
</g>
<g font-size="1.8">
<text x="181.6" y="63.5">CS</text>
<text x="125.7" y="71.1">DB0</text>
<text x="181.6" y="71.1">SCK</text>
<text x="185.4" y="68.6">CD</text>
<text x="242.6" y="71.1">IR</text>
<text x="125.7" y="76.2">DB1</text>
<text x="181.6" y="73.7">MOSI</text>
<text x="181.6" y="76.2">MISO</text>
<text x="242.6" y="76.2">SEL</text>
<text x="242.6" y="73.7">DR</text>
<text x="125.7" y="81.3">DB2</text>
<text x="125.7" y="78.7">RST</text>
<text x="125.7" y="86.4">DB3</text>
<text x="125.7" y="88.9">ACK</text>
<text x="181.6" y="88.9">CS2</text>
<text x="242.6" y="86.4">RW</text>
<text x="242.6" y="88.9">DB7</text>
<text x="125.7" y="91.4">DB4</text>
<text x="181.6" y="91.4">SCK2</text>
<text x="181.6" y="94">MOSI2</text>
<text x="242.6" y="91.4">DB6</text>
<text x="125.7" y="101.6">DB6</text>
<text x="125.7" y="96.5">DB5</text>
<text x="125.7" y="99.1">A1</text>
<text x="181.6" y="96.5">MISO2</text>
<text x="181.6" y="99.1">CD2</text>
<text x="242.6" y="101.6">A1</text>
<text x="125.7" y="106.7">DB7</text>
<text x="177.8" y="106.7">SWDCLK</text>
<text x="178.4" y="104.1">SWDIO</text>
<text x="242.6" y="106.7">DB4</text>
<text x="242.6" y="104.1">DB5</text>
<text x="125.7" y="111.8">SEL</text>
<text x="125.7" y="109.2">RW</text>
<text x="242.6" y="109.2">ACK</text>
<text x="242.6" y="111.8">DB3</text>
<text x="125.7" y="114.3">DR</text>
<text x="125.7" y="116.8">IR</text>
<text x="242.6" y="116.8">RST</text>
<text x="242.6" y="114.3">DB2</text>
<text x="242.6" y="121.9">DB1</text>
<text x="242.6" y="124.5">DB0</text>
</g>
<text font-size="1.8" fill="#0000c2" x="167.6" y="130.8">Patchfield</text>
<g font-size=".4">
<text x="77.5" y="45.8">+5V</text>
<text x="236.2" y="53.4">+5V</text>
<text x="256.5" y="63.5">GND</text>
<text x="190.5" y="124.5">GND</text>
<text x="236.2" y="127">GND</text>
<text x="215.9" y="137.2">+5V</text>
<text x="208.3" y="149.9">GND</text>
<text x="229.9" y="149.9">GND</text>
</g>
</svg>
